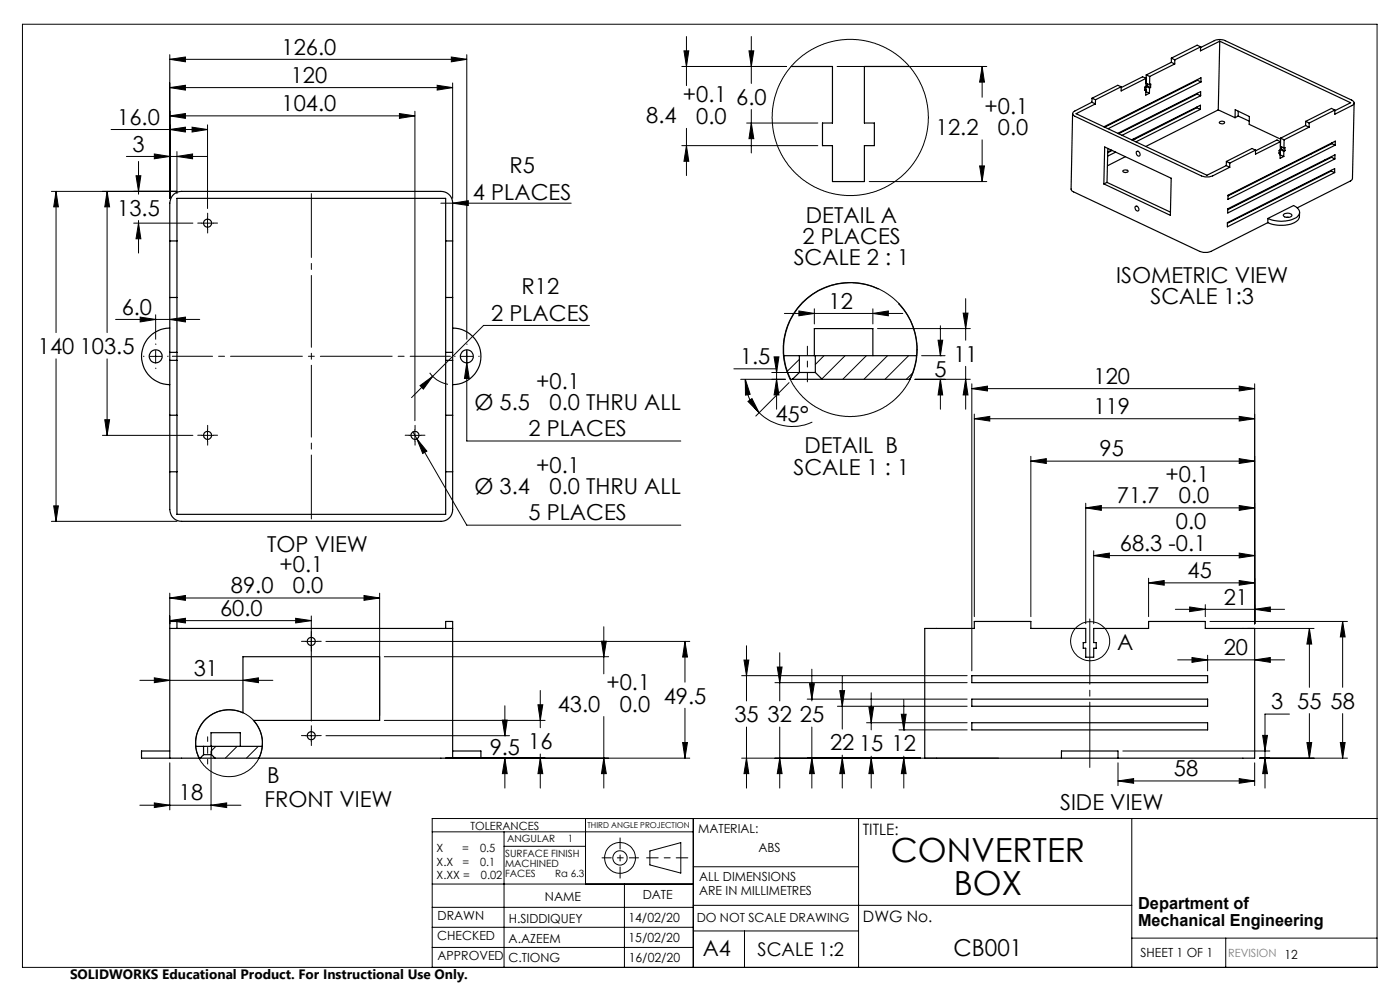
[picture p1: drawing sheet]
<svg xmlns="http://www.w3.org/2000/svg" width="297mm" height="210mm" viewBox="0 0 297 210" stroke-linecap="round" stroke-linejoin="round" font-family="sans-serif">
<g fill="none" stroke="#000" stroke-width=".21">
<path d="M4.8 5.1h287.3v200.1h-287.3zM36 18.6l3.3-.5v1zM36 12.6l3.3-.5v1zM36 11.6v30.5M36 18.6h60M36 12.6h63M92.7 18.1l3.3 .5-3.3 .5zM95.7 12.1l3.3 .5-3.3 .5zM96 17.6v24.5M99 11.6v60.4M144.6 14.1h22.2M145.1 10.8h1l-.5 3.3z"/>
<path d="M145.6 7.8v10.4M158.9 10.8h1l-.5 3.3zM159.4 7.8v9.9M177.6 14.1h31.7M208.4 14.1l.4 3.3h-1zM208.4 14.1v6.5M23.6 27.5h20.4M26.8 33.2h17.1M28.9 37.3h1l-.5 3.3zM29.4 34.2v7M32.7 32.7l3.3 .5-3.3 .5zM36 27.5l3.3-.5v1z"/>
<path d="M36 24.6l3.3-.5v1zM36 24.6h52M37.5 33.2l3.4-.5v1zM37.5 32.2v8.9M40.7 27l3.3 .5-3.3 .5zM44 26.5v17.7M84.7 24.1l3.3 .5-3.3 .5zM88 23.6v65.6M144.6 30.9h28.9M145.6 30.9l.5 3.3h-1zM145.6 27.2v10M158.4 26.1h15.1"/>
<path d="M159.4 26.1l.5 3.3h-1zM159.4 23.2v9.2M184.4 38.5h24.9M207.8 35.2h1l-.4 3.3zM208.4 29.7v8.8M10.9 40.6h26.6M11.9 40.6l.5 3.3h-1zM11.9 40.6v29.9M22.7 40.6l.5 3.3h-1zM22.7 40.6v29.9M28.4 47.3h12.5M29.4 47.3l.5 3.4h-1z"/>
<path d="M29.4 46.8v6.9M42.8 47.3h2.5M44 46.1v2.5M93.5 43.1h27.7M96 43.1l3.3-.5v1zM11.9 76.1v34.5M22.7 76.1v16.2M24.5 67.8h17.9M29.7 67.3l3.3 .5-3.3 .5zM31.8 75.6h2.5M33 66.8v5.2M33 74.4v2.4"/>
<path d="M36 67.8l3.3-.5v1zM91.2 79.1a5.9 5.9 0 0 0 3.8 2.4M91.8 79.8l-4.5 4.5M97.8 75.6h2.5M99 77l.6 3.3h-1.1zM99 74.2v19.3h45.4M125.1 69h-22.5l-10.8 10.8M155.7 78.2h9v8.6M163.7 79h8.3M164.2 75.7h1l-.5 3.3zM166.4 66.5h25.1M169.5 66l3.3 .5-3.3 .5z"/>
<path d="M169.6 76.2l-2.6 2.6M172.8 65.5v3.2M174.8 75.5l-1.8 1.8M179.3 75.5l-5 4.9M183.8 75.5l-5 5M185.2 66.5l3.3-.5v1zM185.2 65.5v3.2M186.2 69.7h19.6M188.3 75.5l-5 5M192.8 75.5l-5.1 5M193.6 79.1l-1.3 1.4M195.5 75.5h5"/>
<path d="M199 72.2h1l-.5 3.3zM199.5 75.5h.1M199.5 69.1v6.4M204.3 66.4h1.1l-.5 3.3zM204.9 63.4v8.8M204.9 77.7v9.1M21.7 92.3h19.2M22.2 89h1l-.5 3.3zM42.8 92.3h2.5M44 91.1v2.5M86.8 92.3h2.5M87.6 91.6l.8 1.5"/>
<path d="M88 91.1v2.5M88.4 93.1l2.2 2.6-.9 .5zM88.4 93.1l10.6 18.3h45.4M89.1 81.8l2.7-2-2 2.7zM157.1 80.5h9.5M158.1 80.5l1 3.1-.9 .2zM158.1 80.5a9.9 9.9 0 0 0 2.9 7.1M158.7 85.2l.8-.6 1.5 3zM161 87.6a10 10 0 0 0 11.3 1.9M164.7 80.5l.5 3.3h-1zM167.4 81.2l-7.1 7.1M194.1 80.5h11.7"/>
<path d="M199.5 80.5l.5 3.3h-1zM199.5 80.5h.1M199.5 80.5v6.3M204.9 80.5l.5 3.3h-1.1zM206.2 82.4l3.3-.5v1zM206.2 81.4v60.9M206.2 82.4h60M206.7 88.8l3.3-.5v1zM206.7 87.8v43M206.7 88.8h59.5M218.7 97.8l3.3-.5v1zM218.7 96.8v34"/>
<path d="M218.7 97.8h47.5M262.9 97.3l3.3 .5-3.3 .5zM262.9 81.9l3.3 .5-3.3 .5zM262.9 88.3l3.3 .5-3.3 .5zM266.2 81.4v50.9M10.9 110.6h26.6M11.4 107.3h1l-.5 3.3zM230.3 107.7l3.3-.5v1.1zM230.3 106.7v25.6M230.3 107.7h35.9M232 117.9l3.3-.6v1zM232 116.8v15.5"/>
<path d="M232 117.9h34.2M262.9 117.3l3.3 .6-3.3 .4zM262.9 107.2l3.3 .5-3.3 .6zM36 126.9l3.3-.6v1zM36 131.6l3.3-.4v.9zM36 125.8v6.5M36 126.9h44.5M36 131.6h30M62.7 131.2l3.3 .4-3.3 .5zM64.8 136.1h2.5M66 130.7v22.3M69.1 136.1h77.2"/>
<path d="M77.2 126.3l3.3 .6-3.3 .4zM80.5 125.8v26M81.5 139.3h47.6M127.6 136h1l-.5 3.3zM128.1 133v9.9M145.3 136.1l.5 3.3h-1zM145.3 136.1v8.6M158.4 137v11.7M165.4 138.5v10.2M243.7 123.6l3.3-.5v1zM243.7 122.7v8.1M243.7 123.6h22.5"/>
<path d="M249.3 129.2h23.2M249.8 140h22.7M252.4 128.8l3.3 .4-3.3 .5zM252.9 139.5l3.3 .5-3.3 .5zM255.7 128.3v2.5M256.2 139v3.3M256.7 131.8h29.2M262.9 123.1l3.3 .5-3.3 .5zM264.7 133.3h14.1M266.2 129.2l3.3-.4v.9zM266.2 140l3.3-.5v1zM277.8 133.3l.5 3.3h-1.1z"/>
<path d="M277.8 133.3v12.5M284.8 131.8l.6 3.3h-1.1zM284.8 131.8v14M29.7 144.3h28.2M32.7 143.8l3.3 .5-3.3 .5zM44.8 159.3v12.5M45.8 158.3l-.9 .9M50.3 158.3l-2.5 2.5M51.5 144.3l3.3-.5v1zM54.8 158.3l-2.5 2.5M64.8 156.1h2.5M66 154.8v2.5"/>
<path d="M69.1 156.1h39M81.5 152.8h34.1M106.6 152.7h1l-.5 3.4zM107.1 156.1h.1M107.1 149.7v6.4M114.1 149.5h1l-.5 3.3zM114.6 146.5v7.9M114.6 159.9v7.3M128.1 152v15.2M144.8 157.5h1l-.5 3.3zM145.3 150.2v10.6M157.3 143.3h47.9"/>
<path d="M157.8 140h1.1l-.5 3.3zM158.4 154.2v13M164.4 144.8h40.8M164.9 141.5h1l-.5 3.3zM165.4 154.2v13M171.2 148.3h34M171.7 145h1.1l-.6 3.3zM172.2 141.9v6.8M172.2 154.2v13M177.7 149.8h27.5M178.2 146.5h1l-.5 3.3zM178.7 143.5v11.1"/>
<path d="M183.8 153.3h21.4M184.3 150h1l-.5 3.3zM184.8 147v7.8M190.7 154.8h14.5M191.2 151.5h1l-.5 3.3zM191.7 154.8h.1M191.7 148.5v6.3M238.2 159.3h31.2M267.9 156h1l-.5 3.3zM273.5 151.5h-5.1v15.7M277.2 157.5h1.1l-.5 3.3zM277.8 151.4v9.4"/>
<path d="M284.3 157.5h1.1l-.6 3.3zM284.8 151.4v9.4M29.7 170.8h21.4M32.7 170.3l3.3 .5-3.3 .5zM36 161.8v10M44.8 170.8l3.3-.5v1zM91.7 176.5h55.4M94.5 160.8h51.8M106.9 176.5v28.7M106.9 179.5h17.3M107.1 160.8h.1M107.1 160.8l.5 3.3h-1z"/>
<path d="M107.1 160.8v6.4M114.6 160.8l.5 3.3h-1zM124.2 173.6v13.9M128.1 160.8l.5 3.3h-1zM147.1 173.6v31.6M157.3 160.8h54.5M158.4 160.8l.5 3.3h-1.1zM165.4 160.8l.5 3.3h-1zM172.2 160.8l.6 3.3h-1.1zM178.7 160.8l.5 3.3h-1zM178.7 160.2v7M182.1 173.6v31.6"/>
<path d="M184.8 160.8l.5 3.3h-1zM184.8 160.4v6.8M191.7 160.8l.5 3.3h-1zM191.7 160.4v6.8M237.2 165.7l3.3-.5v.9zM237.2 161.8v4.8M237.2 165.7h29M240.1 173.6v31.6M262.9 165.2l3.3 .5-3.3 .4zM266.2 161.8v4.8M267.2 160.8h18.7M268.4 160.8l.5 3.3h-1z"/>
<path d="M292.1 173.6h-200.4v31.6M91.7 196.7h55.4M91.7 192.5h55.4M91.7 187.5h55.4M132.5 187.5v17.7M137.9 180.5l6.5-1.8v6.5l-6.5-1.7zM147.1 183.9h35M147.1 197.5h35M147.1 192h93M157.9 197.5v7.7M240.1 199h52M260 199v6.2"/>
<path d="M91.7 201h55.4"/>
<circle cx="180.4" cy="24.9" r="16.6"/>
<circle cx="180.3" cy="74.1" r="14.2"/>
<circle cx="231.3" cy="136" r="4.1"/>
<circle cx="48.6" cy="157.7" r="7.1"/>
<circle cx="131.5" cy="182" r="1.52"/>
<circle cx="131.5" cy="182" r="3.3"/>
</g>
<path d="M145.9 182h-8.7" fill="none" stroke="#000" stroke-width=".21" stroke-dasharray="15.2 1.3 1.3 1.3" stroke-dashoffset="12.8"/>
<path d="M131.5 177.7v8.6" fill="none" stroke="#000" stroke-width=".21" stroke-dasharray="15.2 1.3 1.3 1.3" stroke-dashoffset="12.9"/>
<path d="M127.7 182h7.8" fill="none" stroke="#000" stroke-width=".21" stroke-dasharray="15.2 1.3 1.3 1.3" stroke-dashoffset="13.3"/>
<path d="M44.1 156.3v5.8" fill="none" stroke="#000" stroke-width=".21" stroke-dasharray="15.2 1.3 1.3 1.3" stroke-dashoffset="14.3"/>
<g fill="none" stroke="#000" stroke-width=".21" stroke-dasharray="15.2 1.3 1.3 1.3">
<path d="M42.8 47.3h-.8M44.1 48.6v.8M44.1 46.1v-.9M45.3 47.3h.9M30.6 75.6h-.2M33.1 78.1v.1M33.1 73.1v-.2M35.6 75.6h.1M96.6 75.6h-.2M99.1 78.1v.1M99.1 73.1v-.2M101.6 75.6h.1"/>
<path d="M42.8 92.3h-.8M44.1 93.6v.8M44.1 91.1v-.9M45.3 92.3h.9M86.8 92.3h-.8M88.1 93.6v.8M88.1 91.1v-.9M89.3 92.3h.9M64.8 136h-.8M66.1 134.8v-.9M66.1 137.3v.8M67.3 136h.9"/>
<path d="M64.8 156h-.8M66.1 154.8v-.9M66.1 157.3v.8M67.3 156h.9"/>
</g>
<path d="M231.2 131.3v31.5" fill="none" stroke="#000" stroke-width=".21" stroke-dasharray="15.2 1.3 1.3 1.3" stroke-dashoffset="1.4"/>
<path d="M171.3 73.4v7.6" fill="none" stroke="#000" stroke-width=".21" stroke-dasharray="15.2 1.3 1.3 1.3" stroke-dashoffset="13.4"/>
<path d="M66.1 41.1v69" fill="none" stroke="#000" stroke-width=".21" stroke-dasharray="15.2 1.3 1.3 1.3" stroke-dashoffset="1.7"/>
<path d="M36.6 75.6h59" fill="none" stroke="#000" stroke-width=".21" stroke-dasharray="15.2 1.3 1.3 1.3" stroke-dashoffset="6.7"/>
<g fill="#000">
<path d="M96 43.1l3.3-.5v1z"/>
<path d="M36 18.6l3.3-.5v1zM92.7 18.1l3.3 .5-3.3 .5zM36 27.5l3.3-.5v1zM40.7 27l3.3 .5-3.3 .5zM32.7 32.7l3.3 .5-3.3 .5zM37.5 33.2l3.4-.5v1zM36 12.6l3.3-.5v1zM95.7 12.1l3.3 .5-3.3 .5zM36 24.6l3.3-.5v1zM84.7 24.1l3.3 .5-3.3 .5zM29.7 67.3l3.3 .5-3.3 .5zM36 67.8l3.3-.5v1z"/>
<path d="M99 77l-.5 3.3h1.1zM88.4 93.1l1.3 3.1 .9-.5zM11.9 40.6l.5 3.3h-1zM11.4 107.3h1l-.5 3.3zM89.1 81.8l.7 .7 2-2.7zM29.4 47.3l.5 3.4h-1zM28.9 37.3h1l-.5 3.3zM22.7 40.6l.5 3.3h-1zM22.2 89h1l-.5 3.3zM114.6 160.8l.5 3.3h-1zM114.1 149.5h1l-.5 3.3zM128.1 160.8l.5 3.3h-1zM127.6 136h1l-.5 3.3zM106.6 152.7h1l-.5 3.4zM107.1 160.8l.5 3.3h-1zM144.8 157.5h1l-.5 3.3zM145.3 136.1l.5 3.3h-1zM191.7 160.8l.5 3.3h-1zM191.2 151.5h1l-.5 3.3zM184.8 160.8l.5 3.3h-1zM184.3 150h1l-.5 3.3zM178.7 160.8l.5 3.3h-1zM178.2 146.5h1l-.5 3.3zM172.2 160.8l.6 3.3h-1.1zM171.7 145h1.1l-.6 3.3zM165.4 160.8l.5 3.3h-1zM164.9 141.5h1l-.5 3.3zM158.4 160.8l.5 3.3h-1.1zM157.8 140h1.1l-.5 3.3zM268.4 160.8l.5 3.3h-1zM267.9 156h1l-.5 3.3zM277.2 157.5h1.1l-.5 3.3zM277.8 133.3l.5 3.3h-1.1zM284.8 131.8l.6 3.3h-1.1zM284.3 157.5h1.1l-.6 3.3zM206.7 88.8l3.3-.5v1zM262.9 88.3l3.3 .5-3.3 .5zM158.9 10.8h1l-.5 3.3zM159.4 26.1l.5 3.3h-1zM145.1 10.8h1l-.5 3.3zM145.6 30.9l.5 3.3h-1zM208.4 14.1l.4 3.3h-1zM207.8 35.2h1l-.4 3.3zM164.2 75.7h1l-.5 3.3zM164.7 80.5l.5 3.3h-1zM199 72.2h1l-.5 3.3zM199.5 80.5l.5 3.3h-1zM204.3 66.4h1.1l-.5 3.3zM204.9 80.5l.5 3.3h-1.1z"/>
<path d="M169.5 66l3.3 .5-3.3 .5zM185.2 66.5l3.3-.5v1z"/>
<path d="M158.1 80.5l1 3.1-.9 .2zM158.7 85.2l.8-.6 1.5 3z"/>
<path d="M232 117.9l3.3-.6v1zM262.9 117.3l3.3 .6-3.3 .4zM230.3 107.7l3.3-.5v1.1zM262.9 107.2l3.3 .5-3.3 .6z"/>
<path d="M266.2 129.2l3.3-.4v.9zM252.4 128.8l3.3 .4-3.3 .5zM262.9 123.1l3.3 .5-3.3 .5zM243.7 123.6l3.3-.5v1zM262.9 165.2l3.3 .5-3.3 .4zM237.2 165.7l3.3-.5v.9zM262.9 97.3l3.3 .5-3.3 .5zM218.7 97.8l3.3-.5v1zM266.2 140l3.3-.5v1zM252.9 139.5l3.3 .5-3.3 .5zM262.9 81.9l3.3 .5-3.3 .5zM206.2 82.4l3.3-.5v1z"/>
<path d="M32.7 143.8l3.3 .5-3.3 .5zM51.5 144.3l3.3-.5v1zM36 126.9l3.3-.6v1zM77.2 126.3l3.3 .6-3.3 .4zM36 131.6l3.3-.4v.9zM62.7 131.2l3.3 .4-3.3 .5z"/>
<path d="M44.8 170.8l3.3-.5v1zM32.7 170.3l3.3 .5-3.3 .5z"/>
</g>
<g fill="none" stroke="#000" stroke-width=".25">
<path d="M167.8 14.1h8.8v12h-2.1v4.8h2.1v7.6h6.8v-7.6h2.1v-4.8h-2.1v-12h9.5M237.8 18.4l-5.4 2.8M237.8 18.4v.9l5.3-2.7-.7-.3-4.6 2.3M237.8 18.4l-.7-.3-5.4 2.7M243.1 19.5l.7 .3M243.1 18.4l-.2 .1v.7l.2-.1-.2-.1M243.1 18.3v1.9l.7-.4M243.1 17.6l.8 .4M243.1 18.3l.8 .4M243.2 15.9l-.1 2.5M243.2 15.9l.7 .3M243.4 18.2l.7 .3"/>
<path d="M243.4 17.7v.5M243.4 18.2l-.3 .1M243.9 18.7l-.1 1.1M243.9 18l.2-.2v.7M243.9 16.2v1.8M244.1 18.5l-.2 .2M248.5 13.2l-5.3 2.7M248.5 13.2l.7 .4M248.5 12.3l.7 .4M248.5 12.3v.9M249.2 13.6l-5.3 2.6M249.2 12.7v.9"/>
<path d="M254 20l.7 .3M254 20l-16.7 8.4M254 19.8v.2M254 17l.8 .4M254 17l-19.6 10M254 16.9v.1M254.7 10.1l2.9-1.5a2.81 2.81 0 0 1 2.3 0l26.8 12.6a.6 .6 0 0 1 .5 .6 .6 .6 0 0 1-.4 .6l-3.6 1.8v-.9M254.7 9.9l-5.5 2.8M254.7 9.9l-.7-.3-5.5 2.7M254.8 17.4v-.9l-20.6 10.4M254.8 17.4l-19.7 9.9M258.8 8.7l27.7 13.1-3.3 1.7"/>
<path d="M258.8 8.7l-4.1 2.1v-.9M258.8 8.7l-.4 14.6M227.5 24.1l-.3 16 .2 .4 27.1 12.8a3.4 3.4 0 0 0 2.4 0l12.1-6.1M231.6 21.7l-3.6 1.9a.58 .58 0 0 0-.4 .6 .58 .58 0 0 0 .5 .5l26.8 12.6a3.4 3.4 0 0 0 2.3 0l3.7-1.8M231.6 21.7l.8 .3M231.7 20.8l.7 .4M231.7 20.8l-.1 .9M232.4 22l-4.1 2.1 27.7 13.1 4.1-2.1M232.4 21.2v.8M234.4 31.2l14.1 6.6-.2 7.9-14.1-6.7zM234.8 38.7l-.6 .3M234.8 38.7l13.5 6.3"/>
<path d="M235 31.5l-.2 7.2M235.8 31.8l-.8 .4M235.9 31.9l-.9 .5M236.7 32.3l-1.7 .8M238.3 36.2a.61 .61 0 0 1 1 .2 .72 .72 0 0 1-1.1-.1zM238.8 33.2l-3.8 2M240.9 29.4l-.5 .1M241.1 32.1a.53 .53 0 0 1 .7 .3 .53 .53 0 0 1-.3 .7 .73 .73 0 0 1-.4-1zM253.9 22.9l.7 .3M253.9 22.9l-13.7 6.9M253.9 22.7v.2M254.6 23.2l.1-.9-14.6 7.4"/>
<path d="M254.6 23.2l-13.6 6.9M254.7 20.3v-.9l-17.6 8.9M254.7 20.3l-16.7 8.4M258.4 23.3l-15.3 7.8M258.4 23.3l3.6 1.7M258.8 25.9a.59 .59 0 0 1 1 .2 .69 .69 0 0 1-1.1-.2zM260.1 35.1l.8 .4M260.2 34.2l.7 .4M260.2 34.2l-.1 .9M260.9 34.6v.9M262 25v-1.7l3 1.4v1.7l6.7 3.1M262.7 24.6l-.7 .4"/>
<path d="M262.7 24.6l2.3 1.1M262.7 23.6v1M266.3 31.8v.9l5.3-2.7-.7-.3-4.6 2.3M266.3 31.8l-5.4 2.8M266.3 31.8l-.7-.3-5.4 2.7M271.4 32.4l.2 .1M271.6 32.5v1.1l.7-.4M271.6 32.9h.1M271.6 32.9l.7 .3M271.6 31l.8 .4M271.6 31.7l.7 .4M271.6 31.7v1.2"/>
<path d="M271.7 29.3l-.1 2.5-.2 .1v.7l.2-.1M271.7 29.3l.7 .4M271.9 31.6l.7 .4M271.9 31.6l-.3 .1M271.9 31.1v.5M272.3 32.1v1.1M272.4 31.4l.2-.1v.7M272.4 29.7v1.7M272.6 32l-.3 .1M277 26.6l.7 .4M277 26.6l-5.3 2.7M277 25.7l.7 .4"/>
<path d="M277 25.7v.9M277.7 27l-5.3 2.7M277.7 26.1v.9M278.1 32.6h.1M281.1 33.9l.1 .1M282.4 36.3l.7 .3M282.4 36.3l-22 11.1M282.4 36.1v.2M282.5 33.4l.7 .3M282.5 33.4l-22 11.1M282.5 33.2v.2M282.5 30.5l.7 .3"/>
<path d="M282.5 30.5l-22 11M282.5 30.3v.2M283.2 23.3l-5.5 2.8M283.2 23.3l-.7-.3-5.5 2.7M287.3 21.8l-.4 16.2-.4 .4-11.3 5.7M36 51.1h1.5M36.6 41.5l.7-.6 1.2-.3h55a2.45 2.45 0 0 1 2.5 2.5v65a2.45 2.45 0 0 1-2.5 2.5h-55a2.5 2.5 0 0 1-2.5-2.5v-65l.2-.8zM37.5 42.1h57v67h-57zM94.5 51.1h1.5M240.9 43.8a.57 .57 0 0 1 .6 .3 .57 .57 0 0 1-.1 .7 .67 .67 0 0 1-.5-1zM260.4 47.2l22.7-11.4v.8l-22.7 11.5zM260.5 44.3l22.7-11.5v.9l-22.7 11.5z"/>
<path d="M260.5 41.4l22.8-11.5-.1 .9-22.7 11.5zM269 46.3l5.4-2.7a1.4 1.4 0 0 1 .9 2.2 6.4 6.4 0 0 1-6.3 .5zM269 46.3v.9M272.4 45.4a1.24 1.24 0 0 1 1.7 .3 1.15 1.15 0 0 1-1.9-.1zM273 46.1h.3M275.7 45.1v.9a2.9 2.9 0 0 1-3 1.8 7.3 7.3 0 0 1-3.7-.6M36 69.6a6 6 0 0 0-6 6 6 6 0 0 0 6 6M36 63.1h1.5M36 76.4h1.5M36 74.7h1.5M94.5 63.1h1.5M94.5 76.4h1.5"/>
<path d="M94.5 74.7h1.5M96 69.6a6 6 0 0 1 6 6 6 6 0 0 1-6 6M166.3 75.5h3.3M169.6 79h3.4M169.6 75.5h3.4M169.6 75.5v3.5M169.6 79l-1.5 1.5M172.8 75.5v-5.8h12.4v5.8M173 79l1.4 1.5M173 75.5v3.5M173 75.5h21.5M186.3 61.3a14.1 14.1 0 0 0-16.1 3 14.1 14.1 0 0 0-2.5 16.2"/>
<path d="M186.3 61.2v.1M190.7 64.5a14.1 14.1 0 0 1 2.3 16M36 88.1h1.5M94.5 88.1h1.5M167.6 80.5h.5M168.1 80.5h6.3M174.4 80.5h18.7M36 100.1h1.5M94.5 100.1h1.5M36 133.3h60M37.5 133.3v-1.5h-1.5v29M94.5 133.3v-1.5h1.5v29"/>
<path d="M36 159.3h-6v1.5h6M41.6 158.3h1.6M43.2 158.3h1.7M43.2 158.3v1.8M44.8 158.3v-2.9h6.2v2.9M44.9 158.3v1.8M44.9 158.3h10.7M96 159.3h6v1.5h-6M206.2 143.3h50v1.5h-50zM206.2 148.3h50v1.5h-50zM206.2 153.3h50v1.5h-50zM36 160.8h6.5"/>
<path d="M42.3 160.8a7.1 7.1 0 0 1 1.2-8.1 7.1 7.1 0 0 1 8-1.5v-11.9h29v13.5h-26.7a7.1 7.1 0 0 1 1.1 8M42.5 160.8h3.1M43.2 160.1h1.7M43.2 160.1l-.7 .7M44.9 160.1l.7 .7M45.6 160.8h50.4M225.2 160.8v-1.5h12v1.5M225.2 160.8h12M225.2 160.8h-29v-27.5h10.5v-1.5h12v1.5h11.6v3h-.5v1.2h.5v1.9h1.7v-1.9h.6v-1.2h-.6v-3h11.7v-1.5h12v1.5h10.5v27.5h-29"/>
<circle cx="44" cy="47.3" r=".85"/>
<circle cx="33" cy="75.6" r="1.36"/>
<circle cx="99" cy="75.6" r="1.36"/>
<circle cx="44" cy="92.4" r=".85"/>
<circle cx="88" cy="92.3" r=".84"/>
<circle cx="66" cy="136.1" r=".85"/>
<circle cx="66" cy="156.1" r=".85"/>
</g>
<g font-size="7.1">
<text x="189" y="182.8">CONVERTER</text>
<text x="202.4" y="189.9">BOX</text>
</g>
<text font-size="4.9" x="202.3" y="202.9">CB001</text>
<g font-size="4.7">
<text x="59.7" y="11.6">126.0</text>
<text x="61.7" y="17.6">120</text>
<text x="59.7" y="23.6">104.0</text>
<text x="144.9" y="21.7">+0.1</text>
<text x="156.2" y="22.2">6.0</text>
<text x="24.9" y="26.4">16.0</text>
<text x="137.1" y="26.2">8.4</text>
<text x="147.7" y="26.2">0.0</text>
<text x="198.5" y="28.6">12.2</text>
<text x="208.9" y="24.2">+0.1</text>
<text x="211.7" y="28.7">0.0</text>
<text x="28.1" y="32.1">3</text>
<text x="108.1" y="36.8">R5</text>
<text x="24.9" y="45.7">13.5</text>
<text x="100.3" y="42.3">4 PLACES</text>
<text x="171" y="47.3">DETAIL A</text>
<text x="170.2" y="51.8">2 PLACES</text>
<text x="168.4" y="56.3">SCALE 2 : 1</text>
<text x="236.8" y="60">ISOMETRIC VIEW</text>
<text x="110.6" y="62.5">R12</text>
<text x="175.8" y="65.5">12</text>
<text x="244" y="64.5">SCALE 1:3</text>
<text x="25.8" y="66.7">6.0</text>
<text x="104.2" y="68">2 PLACES</text>
<text x="8" y="75.1">140 103.5</text>
<text x="157" y="77.2">1.5</text>
<text x="202.3" y="76.7">11</text>
<text x="113.7" y="82.4">+0.1</text>
<text x="198.2" y="80">5</text>
<text x="232" y="81.4">120</text>
<text x="100.6" y="86.9">Ø 5.5</text>
<text x="116.6" y="86.9">0.0 THRU ALL</text>
<text x="164.5" y="89.4" transform="rotate(1 164.5 89.4)">45°</text>
<text x="232" y="87.8">119</text>
<text x="112.1" y="92.5">2 PLACES</text>
<text x="113.7" y="100.3">+0.1</text>
<text x="168.3" y="100.7">SCALE 1 : 1</text>
<text x="170.7" y="96.1">DETAIL B</text>
<text x="233.3" y="96.8">95</text>
<text x="100.6" y="104.8">Ø 3.4</text>
<text x="116.6" y="104.8">0.0 THRU ALL</text>
<text x="236.9" y="106.7">71.7</text>
<text x="247.3" y="102.2">+0.1</text>
<text x="250.1" y="106.7">0.0</text>
<text x="112.1" y="110.4">5 PLACES</text>
<text x="249.5" y="112.3">0.0</text>
<text x="56.7" y="117.1">TOP VIEW</text>
<text x="237.6" y="116.8">68.3 -0.1</text>
<text x="49" y="125.8">89.0</text>
<text x="59.3" y="121.3">+0.1</text>
<text x="62.2" y="125.8">0.0</text>
<text x="252" y="122.6">45</text>
<text x="46.7" y="130.6">60.0</text>
<text x="259.6" y="128.2">21</text>
<text x="237" y="137.9">A</text>
<text x="41.1" y="143.3">31</text>
<text x="259.6" y="139">20</text>
<text x="128.7" y="146.5">+0.1</text>
<text x="140.8" y="149.2">49.5</text>
<text x="118.3" y="150.9">43.0</text>
<text x="131.5" y="151">0.0</text>
<text x="155.8" y="153.2">35 32 25</text>
<text x="269.7" y="150.5">3 55 58</text>
<text x="103.9" y="160.1">9.5 16</text>
<text x="176.1" y="159.2">22</text>
<text x="182.3" y="159.4">15 12</text>
<text x="56.7" y="166.2">B</text>
<text x="249" y="164.7">58</text>
<text x="37.9" y="169.8">18</text>
<text x="56.1" y="171.1">FRONT VIEW</text>
<text x="224.9" y="171.8">SIDE VIEW</text>
<text x="149.1" y="202.9">A4</text>
</g>
<text font-size="4" x="160.7" y="202.8">SCALE 1:2</text>
<g font-size="3.5">
<text x="241.4" y="192.8">Department of</text>
<text x="241.4" y="196.3">Mechanical Engineering</text>
</g>
<g font-size="3.3">
<text x="183" y="177.2">TITLE:</text>
<text x="183.1" y="195.7">DWG No.</text>
</g>
<text font-size="2.9" x="14.9" y="207.6">SOLIDWORKS Educational Product. For Instructional Use Only.</text>
<g font-size="2.7">
<text x="148.1" y="176.7">MATERIAL:</text>
<text x="160.9" y="180.8">ABS</text>
<text x="115.6" y="191">NAME</text>
<text x="136.3" y="190.8">DATE</text>
<text x="148.3" y="186.8">ALL DIMENSIONS</text>
<text x="148.3" y="189.8">ARE IN MILLIMETRES</text>
<text x="92.8" y="195.2">DRAWN</text>
<text x="107.9" y="195.7">H.SIDDIQUEY</text>
<text x="133.3" y="195.6">14/02/20</text>
<text x="147.8" y="195.7">DO NOT SCALE DRAWING</text>
<text x="92.8" y="199.3">CHECKED</text>
<text x="92.8" y="203.6">APPROVED</text>
<text x="107.9" y="199.9">A.AZEEM</text>
<text x="133.3" y="199.8">15/02/20</text>
<text x="242" y="203">SHEET 1 OF 1</text>
<text x="107.9" y="204.1">C.TIONG</text>
<text x="133.4" y="204">16/02/20</text>
</g>
<g font-size="2.4">
<text x="99.8" y="176">TOLERANCES</text>
<text x="92.6" y="180.8">X</text>
<text x="92.6" y="183.6">X.X</text>
<text x="98" y="180.8">=</text>
<text x="98.1" y="183.6">=</text>
<text x="101.8" y="180.8">0.5</text>
<text x="101.9" y="183.6">0.1</text>
<text x="92.6" y="186.4">X.XX =</text>
<text x="102" y="186.4">0.02</text>
</g>
<text font-size="2.4" fill="#808080" x="260.6" y="203">REVISION 12</text>
<g font-size="2.1">
<text x="107.6" y="178.6">ANGULAR</text>
<text x="120.5" y="178.6">1</text>
<text x="107.2" y="181.8">SURFACE FINISH</text>
<text x="107.2" y="183.9">MACHINED</text>
<text x="107.2" y="186">FACES</text>
<text x="117.8" y="186">Ra 6.3</text>
</g>
<text font-size="1.7" x="124.6" y="175.7">THIRD ANGLE PROJECTION</text>
</svg>
